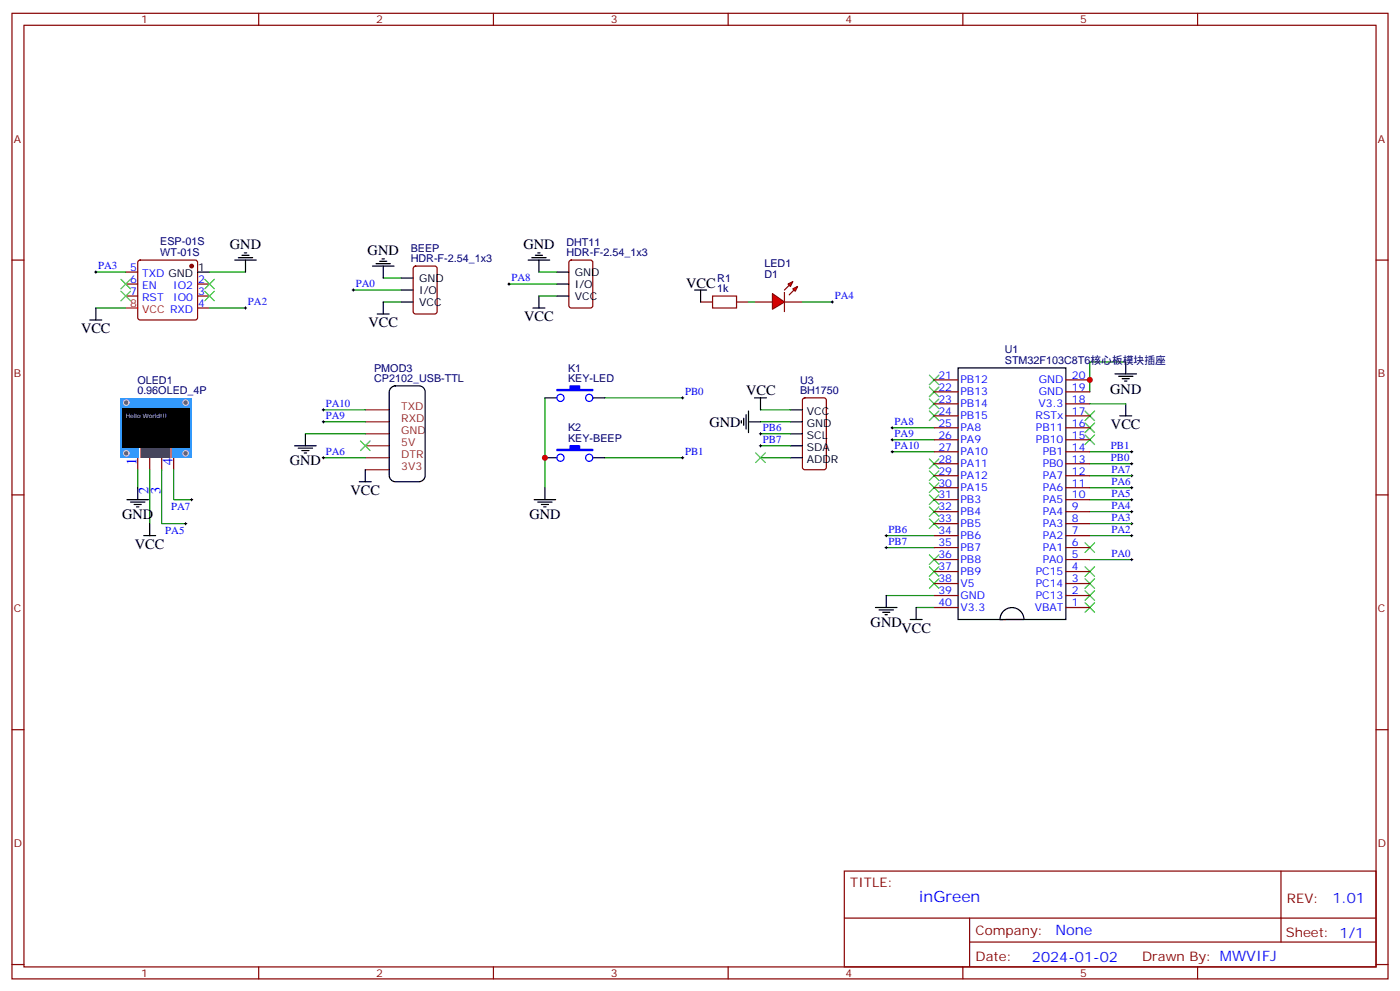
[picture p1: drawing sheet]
<svg xmlns="http://www.w3.org/2000/svg" width="412mm" height="292mm" viewBox="0 0 412 292" stroke-linecap="round" stroke-linejoin="round" font-family="sans-serif">
<g fill="none" stroke="#870000" stroke-width=".35">
<path d="M3.5 3.9h405.4v284.4h-405.4zM7.1 7.4h398.2v277.3h-398.2zM76.2 3.9v3.5M145.3 3.9v3.5M214.5 3.9v3.5M283.6 3.9v3.5M352.8 3.9v3.5M3.5 76.6h3.6M40.8 76.8l.5-.2h16.2l.5 .2 .2 .5v16.2l-.2 .5-.5 .2h-16.2l-.5-.2-.2-.5v-16.2zM121.9 78.6l.5-.2h5.7l.6 .4 .1 13-.5 .6-5.9 .1-.6-.5-.1-12.9zM405.3 76.6h3.6M37 83.6h3.6"/>
<path d="M37 87.2h3.6M37 80.1h3.6M58.2 83.6h3.5M58.2 87.2h3.5M58.2 90.7h3.5M3.5 145.7h3.6M405.3 145.7h3.6M3.5 214.9h3.6M405.3 214.9h3.6M248.7 256.5h156.6v28.2h-156.6zM377.3 256.5v20.9M248.7 270.4h156.5"/>
<path d="M285.6 277.4h119.6M285.6 270.4v14.1M3.5 284h3.6M76.2 284.7v3.6M145.3 284.7v3.6M214.5 284.7v3.6M283.6 284.7v3.6M352.8 284.7v3.6M405.3 284h3.6"/>
</g>
<circle cx="56.4" cy="78.4" r=".53" fill="#870000" stroke="#870000" stroke-width=".35"/>
<path d="M58.2 80.1h3.5M118.2 88.9h3.5M118.2 81.9h3.5M118.2 85.4h3.5" fill="none" stroke="#000" stroke-width=".35"/>
<path d="M37 90.7h3.6" fill="none" stroke="#f00" stroke-width=".35"/>
<g fill="#f00" stroke="#870000" stroke-width=".35">
<path d="M227.5 86.5l3.6 2.4-3.6 2.2z"/>
<path d="M231.1 86.1v5.7z"/>
</g>
<g fill="#870000" stroke="#870000" stroke-width=".35">
<path d="M232.5 84l-1.4 1.4z"/>
<path d="M232.5 86.8l1.4-1.4z"/>
</g>
<g fill="#f00" stroke="#870000" stroke-width=".35">
<path d="M232.1 83.6l1.4-.7-.7 1.4z"/>
<path d="M233.5 85.1l1.4-.8-.7 1.5z"/>
</g>
<path d="M167.8 76.8l.5-.2h5.6l.7 .4v13l-.4 .6-5.9 .1-.7-.5v-12.9zM206.4 88.9h3.5M217 88.9h3.5M222.2 88.9h5.3M231.1 88.9h5.3M40.6 134.8v3.5M44.1 134.8v3.5M47.6 134.8v3.5M51.2 134.8v3.5" fill="none" stroke="#870000" stroke-width=".35"/>
<path d="M209.9 87.2h7.1v3.5h-7.1z" fill="none" stroke="#a10000" stroke-width=".35"/>
<path d="M28.2 80.1h8.8M28.2 90.7h8.8M61.7 80.1h10.6M61.7 90.7h10.6M104.1 85.4h14.1M112.9 88.9h5.3M112.9 81.9h5.3M149.9 83.6h14.1M158.7 87.2h5.3M158.7 80.1h5.3M220.5 88.9h1.7M236.4 88.9h8.8" fill="none" stroke="#008700" stroke-width=".35"/>
<g fill="none" stroke="#000" stroke-width=".35">
<path d="M69.1 76.6h6.4M70.2 75.9h4.2M71.3 75.2h2.1M72 74.5h.7M72.3 76.6v3.5M109.7 78.4h6.4M110.8 77.6h4.2M111.8 76.9h2.1M112.5 76.2h.7M112.9 78.4v3.5M155.6 76.6h6.3M156.6 75.9h4.3"/>
<path d="M157.7 75.2h2.1M158.4 74.5h.7M158.7 76.6v3.5M26.5 94.2h3.5M28.2 90.7v3.5M111.1 92.5h3.6M112.9 88.9v3.6M157 90.7h3.5M158.7 87.2v3.5M164 87.2h3.6M164 80.1h3.6M164 83.6h3.6"/>
<path d="M204.6 85.4h3.5M206.4 85.4v3.5"/>
</g>
<path d="M28.2 79.8v.7M27.9 80.1h.7M72 90.7h.7M72.3 90.3v.8M103.7 85.4h.7M104.1 85.1v.7M149.6 83.6h.7M149.9 83.3v.7M244.8 88.9h.7M245.2 88.6v.7" fill="none" stroke="#000" stroke-width=".29"/>
<path d="M35.6 82.2l2.9 2.9M35.6 85.8l2.9 2.8M38.5 82.2l-2.9 2.9M38.5 85.8l-2.9 2.8M60.3 82.2l2.8 2.9M60.3 85.8l2.8 2.8M63.1 82.2l-2.8 2.9M63.1 85.8l-2.8 2.8" fill="none" stroke="#3c3" stroke-width=".35"/>
<path d="M35.3 117.2h21.1v17.6h-21.1z" fill="#39f"/>
<g fill="#666" stroke="#ccc" stroke-width=".35">
<circle cx="37.2" cy="133.5" r=".81"/>
<circle cx="54.7" cy="133.5" r=".81"/>
<circle cx="37.2" cy="118.6" r=".81"/>
<circle cx="54.7" cy="118.6" r=".81"/>
</g>
<path d="M41.1 132h9.5v2.8h-9.5z" fill="#fff"/>
<g fill="#fc0">
<path d="M41.2 132h.4v2.8h-.4z"/>
<path d="M50.1 132h.5v2.8h-.5z"/>
</g>
<path d="M41.7 132h8.3v2.8h-8.3z" fill="#333"/>
<g fill="#000">
<path d="M36 120.3h19.7v11.7h-19.7z"/>
<circle cx="292.8" cy="182.4" r=".18"/>
</g>
<g fill="none" stroke="#008700" stroke-width=".35">
<path d="M160.5 117.2v26.4M178.2 117.2h22.9M321 118.9h10.6M331.6 106.6h-10.6v8.8M40.6 138.3v5.3M44.1 138.3v15.9M47.6 138.3v15.9h7.1M51.2 138.3v8.8h5.2M90 127.7h17.6M95.2 120.7h12.4M95.2 124.2h12.4M95.2 134.8h12.4"/>
<path d="M178.2 134.8h22.9M224 124.2h8.8M224 134.8h8.8M224 127.7h8.8M224 120.7h8.8M224 131.3h8.8M262.8 126h12.4M262.8 129.5h12.4M262.8 133h12.4M321 133h12.4M321 136.6h12.4M261.1 157.7h14.1"/>
<path d="M321 157.7h12.4M321 143.6h12.4M321 147.1h12.4M321 150.7h12.4M321 140.1h12.4M321 154.2h12.4M261.1 161.3h14.1M261.1 175.4h14.1M269.9 178.9h5.3M321 164.8h12.4"/>
</g>
<g fill="none" stroke="#000" stroke-width=".35">
<path d="M115.2 114.1l1.2-.5h7.1a1.76 1.76 0 0 1 1.7 1.8v24.7a1.89 1.89 0 0 1-1.7 1.8h-7.1a1.89 1.89 0 0 1-1.7-1.8v-24.7zM160.5 117.2h3.5M174.6 117.2h3.6M222.2 117.2h3.6M224 117.2v3.5M282.2 108.3h31.8v74.1h-31.8zM328.4 110.1h6.4M329.5 110.8h4.2M330.6 111.5h2.1M331.3 112.2h.7M331.6 106.6v3.5M331.6 118.9v3.5"/>
<path d="M86.8 131.3h6.3M87.8 132h4.3M88.9 132.7h2.1M89.6 133.4h.7M90 127.7v3.6M107.6 138.3v3.6M160.5 134.8h3.5M174.6 134.8h3.6M218.4 123.9v.7M219.1 123.2v2.1M219.8 122.1v4.2M220.5 124.2h3.5"/>
<path d="M220.5 121v6.4M232.8 131.3h3.6M232.8 120.7h3.6M232.8 124.2h3.6M232.8 127.7h3.6M232.8 134.8h3.6M329.8 122.4h3.6M37.4 147.1h6.3M38.5 147.8h4.2M39.5 148.6h2.1M40.2 149.3h.7M40.6 143.6v3.5"/>
<path d="M42.3 157.7h3.6M44.1 154.2v3.5M105.8 141.9h3.6M157.3 147.1h6.4M158.4 147.8h4.2M159.5 148.6h2.1M160.2 149.3h.7M160.5 143.6v3.5M257.9 178.9h6.3M258.9 179.6h4.3M261.1 175.4v3.5M269.9 178.9v3.5"/>
<path d="M295.6 180a3.5 3.5 0 0 1 3.8-.8 3.5 3.5 0 0 1 2.2 3.2l-7 .1a3.5 3.5 0 0 1 1-2.5zM260 180.3h2.1M260.7 181h.7M268.1 182.4h3.5"/>
</g>
<g fill="none" stroke="#000" stroke-width=".29">
<path d="M200.7 117.2h.7M201.1 116.8v.7M94.9 134.8h.7M94.9 124.2h.7M94.9 120.7h.7M95.2 120.3v.7M95.2 123.9v.7M95.2 134.4v.7M200.7 134.8h.7M201.1 134.4v.7M223.7 127.7h.7M223.7 131.3h.7"/>
<path d="M224 127.4v.7M224 130.9v.7M262.5 133h.7M262.5 126h.7M262.5 129.5h.7M262.8 125.6v.7M262.8 129.2v.7M262.8 132.7v.7M333 133h.7M333 136.6h.7M333.4 132.7v.7M333.4 136.2v.7"/>
<path d="M333.4 139.7v.7M54.3 154.2h.7M54.7 153.8v.8M56.1 147.1h.7M56.4 146.8v.7M260.7 157.7h.7M261.1 157.4v.7M333 154.2h.7M333 147.1h.7M333 157.7h.7M333 150.7h.7M333 143.6h.7"/>
<path d="M333 140.1h.7M333.4 143.3v.7M333.4 146.8v.7M333.4 150.3v.7M333.4 153.8v.8M333.4 157.4v.7M260.7 161.3h.7M261.1 160.9v.7M333 164.8h.7M333.4 164.4v.7"/>
</g>
<path d="M107.6 138.3h7.1M107.6 134.8h7.1M107.6 131.3h7.1M107.6 127.7h7.1M107.6 124.2h7.1M107.6 120.7h7.1" fill="none" stroke="#8c2424" stroke-width=".35"/>
<g fill="none" stroke="#3c3" stroke-width=".35">
<path d="M273.8 110.5l2.8 2.8M273.8 114l2.8 2.8M273.8 117.5l2.8 2.8M276.6 110.5l-2.8 2.8M276.6 114l-2.8 2.8M276.6 117.5l-2.8 2.8M106.2 129.9l2.8 2.8M109 129.9l-2.8 2.8M222.6 133.4l2.8 2.8M225.4 133.4l-2.8 2.8M273.8 121l2.8 2.9M273.8 135.1l2.8 2.9"/>
<path d="M273.8 138.7l2.8 2.8M276.6 121l-2.8 2.9M276.6 135.1l-2.8 2.9M276.6 138.7l-2.8 2.8M319.6 128.1l2.8 2.8M319.6 124.6l2.8 2.8M319.6 121l2.8 2.9M322.4 124.6l-2.8 2.8M322.4 128.1l-2.8 2.8M322.4 121l-2.8 2.9M273.8 142.2l2.8 2.8M273.8 145.7l2.8 2.9"/>
<path d="M273.8 149.3l2.8 2.8M273.8 152.8l2.8 2.8M276.6 142.2l-2.8 2.8M276.6 145.7l-2.8 2.9M276.6 149.3l-2.8 2.8M276.6 152.8l-2.8 2.8M319.6 159.8l2.8 2.9M322.4 159.8l-2.8 2.9M273.8 163.4l2.8 2.8M273.8 166.9l2.8 2.8M273.8 170.4l2.8 2.8M276.6 163.4l-2.8 2.8"/>
<path d="M276.6 166.9l-2.8 2.8M276.6 170.4l-2.8 2.8M319.6 177.5l2.8 2.8M319.6 174l2.8 2.8M319.6 170.4l2.8 2.8M319.6 166.9l2.8 2.8M322.4 177.5l-2.8 2.8M322.4 174l-2.8 2.8M322.4 170.4l-2.8 2.8M322.4 166.9l-2.8 2.8"/>
</g>
<g fill="none" stroke="#870000" stroke-width=".35">
<path d="M236.6 117.4l.5-.2h5.6l.7 .4v20l-.4 .7h-5.9l-.7-.4v-20zM275.2 118.9h7M275.2 115.4h7M275.2 111.9h7M314 118.9h7M314 115.4h7M314 111.9h7M275.2 136.6h7M275.2 133h7M275.2 129.5h7M275.2 126h7M275.2 122.4h7"/>
<path d="M314 136.6h7M314 133h7M314 129.5h7M314 126h7M314 122.4h7M275.2 157.7h7M275.2 154.2h7M275.2 150.7h7M275.2 147.1h7M275.2 143.6h7M275.2 140.1h7M314 157.7h7"/>
<path d="M314 154.2h7M314 150.7h7M314 147.1h7M314 143.6h7M314 140.1h7M275.2 175.4h7M275.2 171.8h7M275.2 168.3h7M275.2 164.8h7M275.2 161.3h7M275.2 178.9h7M314 175.4h7"/>
<path d="M314 171.8h7M314 168.3h7M314 164.8h7M314 161.3h7M314 178.9h7"/>
</g>
<g fill="#00f" stroke="#00f" stroke-width=".35">
<path d="M164 114.7h3.9v-1.1h2.8v1.1h3.9v.3h-10.6z"/>
<path d="M164 132.3h3.9v-1h2.8v1h3.9v.4h-10.6z"/>
</g>
<g fill="none" stroke="#00f" stroke-width=".35">
<circle cx="165.1" cy="117.2" r="1.06"/>
<circle cx="173.6" cy="117.2" r="1.06"/>
<circle cx="165.1" cy="134.8" r="1.06"/>
<circle cx="173.6" cy="134.8" r="1.06"/>
</g>
<g fill="#c00">
<circle cx="321" cy="111.9" r=".88"/>
<circle cx="160.5" cy="134.8" r=".88"/>
</g>
<text font-size="4.6" fill="#00f" x="270.8" y="265.5">inGreen</text>
<g font-size="4.2">
<text x="67.7" y="73.4">GND</text>
<text x="108.3" y="75.1">GND</text>
<text x="154.2" y="73.4">GND</text>
<text x="202.1" y="84.7">VCC</text>
<text x="154.4" y="94.6">VCC</text>
<text x="23.9" y="98.2">VCC</text>
<text x="108.5" y="96.4">VCC</text>
<text x="219.8" y="116.5">VCC</text>
<text x="327.1" y="116.1">GND</text>
<text x="209" y="125.6">GND</text>
<text x="327.3" y="126.3">VCC</text>
<text x="85.4" y="136.9">GND</text>
<text x="103.2" y="145.8">VCC</text>
<text x="36" y="152.8">GND</text>
<text x="155.9" y="152.8">GND</text>
<text x="39.7" y="161.7">VCC</text>
<text x="256.5" y="184.5">GND</text>
<text x="265.5" y="186.4">VCC</text>
</g>
<g font-size="4.2" fill="#00f">
<text x="40.2" y="136.9" transform="rotate(-90 40.2 136.9)">1</text>
<text x="50.8" y="136.9" transform="rotate(-90 50.8 136.9)">4</text>
<text x="43.7" y="145.4" transform="rotate(-90 43.7 145.4)">2</text>
<text x="47.3" y="145.4" transform="rotate(-90 47.3 145.4)">3</text>
<text x="392.5" y="265.8">1.01</text>
<text x="310.9" y="275.3">None</text>
<text x="304" y="283.1">2024-01-02</text>
</g>
<g font-size="3.9" fill="#800">
<text x="250.5" y="261.1">TITLE:</text>
<text x="379.1" y="265.8">REV:</text>
<text x="287.4" y="275.3">Company:</text>
<text x="378.7" y="275.9">Sheet: 1/1</text>
<text x="287.4" y="283">Date:</text>
<text x="336.4" y="283.1">Drawn By: MWVIFJ</text>
</g>
<g font-size="3.2" fill="#800">
<text x="41.6" y="6.9">1</text>
<text x="110.8" y="6.9">2</text>
<text x="179.9" y="6.9">3</text>
<text x="249.1" y="6.9">4</text>
<text x="318.2" y="6.9">5</text>
<text x="4.1" y="42">A</text>
<text x="405.9" y="42">A</text>
<text x="4.1" y="111.2">B</text>
<text x="405.9" y="111.2">B</text>
<text x="4.1" y="180.3">C</text>
<text x="405.9" y="180.3">C</text>
<text x="4.1" y="249.4">D</text>
<text x="405.9" y="249.4">D</text>
<text x="41.6" y="287.7">1</text>
<text x="110.8" y="287.7">2</text>
<text x="179.9" y="287.7">3</text>
<text x="249.1" y="287.7">4</text>
<text x="318.2" y="287.7">5</text>
</g>
<g font-size="3.2" fill="#000080">
<text x="47.2" y="75.3">WT-01S</text>
<text x="47.2" y="72.3">ESP-01S</text>
<text x="121" y="77.3">HDR-F-2.54_1x3</text>
<text x="121" y="74.1">BEEP</text>
<text x="166.8" y="75.5">HDR-F-2.54_1x3</text>
<text x="166.8" y="72.4">DHT11</text>
<text x="211.3" y="82.9">R1</text>
<text x="225.2" y="81.9">D1</text>
<text x="225.2" y="78.7">LED1</text>
<text x="211.3" y="86.1">1k</text>
<text x="296" y="107.2">STM32F103C8T6</text>
<text x="296" y="104">U1</text>
<text x="321.2" y="107.2">核心板模块插座</text>
<text x="40.5" y="113">OLED1</text>
<text x="110.2" y="112.6">CP2102_USB-TTL</text>
<text x="110.2" y="109.4">PMOD3</text>
<text x="167.3" y="112.6">KEY-LED</text>
<text x="167.3" y="109.4">K1</text>
<text x="235.7" y="113">U3</text>
<text x="40.5" y="116.1">0.96OLED_4P</text>
<text x="235.7" y="116.1">BH1750</text>
<text x="167.3" y="130.2">KEY-BEEP</text>
<text x="167.3" y="127">K2</text>
</g>
<g font-size="3.2" fill="#00f">
<text x="28.9" y="79.2">PA3</text>
<text x="38.4" y="79.8">5</text>
<text x="38.4" y="83.3">6</text>
<text x="41.9" y="81.5">TXD GND</text>
<text x="58.4" y="83.3">2</text>
<text x="150.6" y="82.8">PA8</text>
<text x="38.4" y="86.8">7</text>
<text x="41.9" y="85.1">EN</text>
<text x="41.9" y="88.6">RST</text>
<text x="51.1" y="85.1">IO2</text>
<text x="51.1" y="88.6">IO0</text>
<text x="58.4" y="86.8">3</text>
<text x="73" y="89.8">PA2</text>
<text x="104.8" y="84.5">PA0</text>
<text x="245.9" y="88.1">PA4</text>
<text x="58.4" y="90.3">4</text>
<text x="276.4" y="111.5">21</text>
<text x="282.9" y="112.9">PB12</text>
<text x="306" y="112.9">GND</text>
<text x="315.7" y="111.5">20</text>
<text x="96" y="119.8">PA10</text>
<text x="201.8" y="116.3">PB0</text>
<text x="276.4" y="115">22</text>
<text x="276.4" y="118.6">23</text>
<text x="282.9" y="116.5">PB13</text>
<text x="282.9" y="120">PB14</text>
<text x="305.9" y="120">V3.3</text>
<text x="306" y="116.5">GND</text>
<text x="315.7" y="118.6">18</text>
<text x="315.7" y="115">19</text>
<text x="96" y="123.3">PA9</text>
<text x="263.5" y="125.1">PA8</text>
<text x="276.4" y="122.1">24</text>
<text x="276.4" y="125.6">25</text>
<text x="282.9" y="123.5">PB15</text>
<text x="305.1" y="123.5">RSTx</text>
<text x="315.7" y="125.6">16</text>
<text x="315.7" y="122.1">17</text>
<text x="224.7" y="126.9">PB6</text>
<text x="224.7" y="130.4">PB7</text>
<text x="263.5" y="128.6">PA9</text>
<text x="276.4" y="129.2">26</text>
<text x="282.9" y="127">PA8</text>
<text x="282.9" y="130.6">PA9</text>
<text x="305.1" y="130.6">PB10</text>
<text x="305.1" y="127">PB11</text>
<text x="315.7" y="129.2">15</text>
<text x="96" y="133.9">PA6</text>
<text x="201.8" y="133.9">PB1</text>
<text x="263.5" y="132.2">PA10</text>
<text x="276.4" y="132.7">27</text>
<text x="276.4" y="136.2">28</text>
<text x="282.9" y="134.1">PA10</text>
<text x="282.9" y="137.6">PA11</text>
<text x="307.2" y="137.6">PB0</text>
<text x="307.2" y="134.1">PB1</text>
<text x="315.7" y="136.2">13</text>
<text x="315.7" y="132.7">14</text>
<text x="327.2" y="132.2">PB1</text>
<text x="327.2" y="135.7">PB0</text>
<text x="276.4" y="139.7">29</text>
<text x="276.4" y="143.3">30</text>
<text x="282.9" y="141.1">PA12</text>
<text x="307.2" y="141.1">PA7</text>
<text x="315.7" y="143.3">11</text>
<text x="315.7" y="139.7">12</text>
<text x="327.4" y="142.7">PA6</text>
<text x="327.4" y="139.2">PA7</text>
<text x="276.4" y="146.8">31</text>
<text x="282.9" y="144.7">PA15</text>
<text x="282.9" y="148.2">PB3</text>
<text x="307.2" y="148.2">PA5</text>
<text x="307.2" y="144.7">PA6</text>
<text x="315.7" y="146.8">10</text>
<text x="327.4" y="149.8">PA4</text>
<text x="327.4" y="146.3">PA5</text>
<text x="50.4" y="150.2">PA7</text>
<text x="276.4" y="150.3">32</text>
<text x="276.4" y="153.8">33</text>
<text x="282.9" y="151.7">PB4</text>
<text x="282.9" y="155.3">PB5</text>
<text x="307.2" y="155.3">PA3</text>
<text x="307.2" y="151.7">PA4</text>
<text x="315.7" y="153.8">8</text>
<text x="315.7" y="150.3">9</text>
<text x="327.4" y="153.3">PA3</text>
<text x="48.7" y="157.3">PA5</text>
<text x="261.8" y="160.4">PB7</text>
<text x="261.8" y="156.8">PB6</text>
<text x="276.4" y="157.4">34</text>
<text x="276.4" y="160.9">35</text>
<text x="282.9" y="158.8">PB6</text>
<text x="307.2" y="158.8">PA2</text>
<text x="315.7" y="160.9">6</text>
<text x="315.7" y="157.4">7</text>
<text x="327.4" y="156.8">PA2</text>
<text x="276.4" y="164.4">36</text>
<text x="276.4" y="168">37</text>
<text x="282.9" y="162.3">PB7</text>
<text x="282.9" y="165.8">PB8</text>
<text x="307.2" y="165.8">PA0</text>
<text x="307.2" y="162.3">PA1</text>
<text x="315.7" y="168">4</text>
<text x="315.7" y="164.4">5</text>
<text x="327.4" y="163.9">PA0</text>
<text x="276.4" y="171.5">38</text>
<text x="282.9" y="169.4">PB9</text>
<text x="282.9" y="172.9">V5</text>
<text x="305.1" y="172.9">PC14</text>
<text x="305.1" y="169.4">PC15</text>
<text x="315.7" y="171.5">3</text>
<text x="276.4" y="175">39</text>
<text x="276.4" y="178.5">40</text>
<text x="282.9" y="176.4">GND</text>
<text x="282.9" y="180">V3.3</text>
<text x="304.8" y="180">VBAT</text>
<text x="305.1" y="176.4">PC13</text>
<text x="315.7" y="175">2</text>
<text x="315.7" y="178.5">1</text>
</g>
<g font-size="3.2">
<text x="58.4" y="79.8">1</text>
<text x="123.5" y="82.9">GND</text>
<text x="169.3" y="81.2">GND</text>
<text x="123.5" y="90">VCC</text>
<text x="123.5" y="86.5">I/O</text>
<text x="169.3" y="88.2">VCC</text>
<text x="169.3" y="84.7">I/O</text>
<text x="237.7" y="122.1">VCC</text>
<text x="237.7" y="125.6">GND</text>
<text x="237.7" y="129.2">SCL</text>
<text x="237.7" y="132.7">SDA</text>
<text x="237.7" y="136.2">ADDR</text>
</g>
<g font-size="3.2" fill="#f00">
<text x="38.4" y="90.3">8</text>
<text x="41.9" y="92.1">VCC RXD</text>
</g>
<g font-size="3.2" fill="#8d2323">
<text x="118.2" y="120.7">TXD</text>
<text x="118.2" y="124.2">RXD</text>
<text x="118.2" y="131.3">5V</text>
<text x="118.2" y="127.7">GND</text>
<text x="118.2" y="134.8">DTR</text>
<text x="118.2" y="138.3">3V3</text>
</g>
<text font-size="1.8" fill="#fff" x="37" y="123.2">Hello World!!!</text>
</svg>
